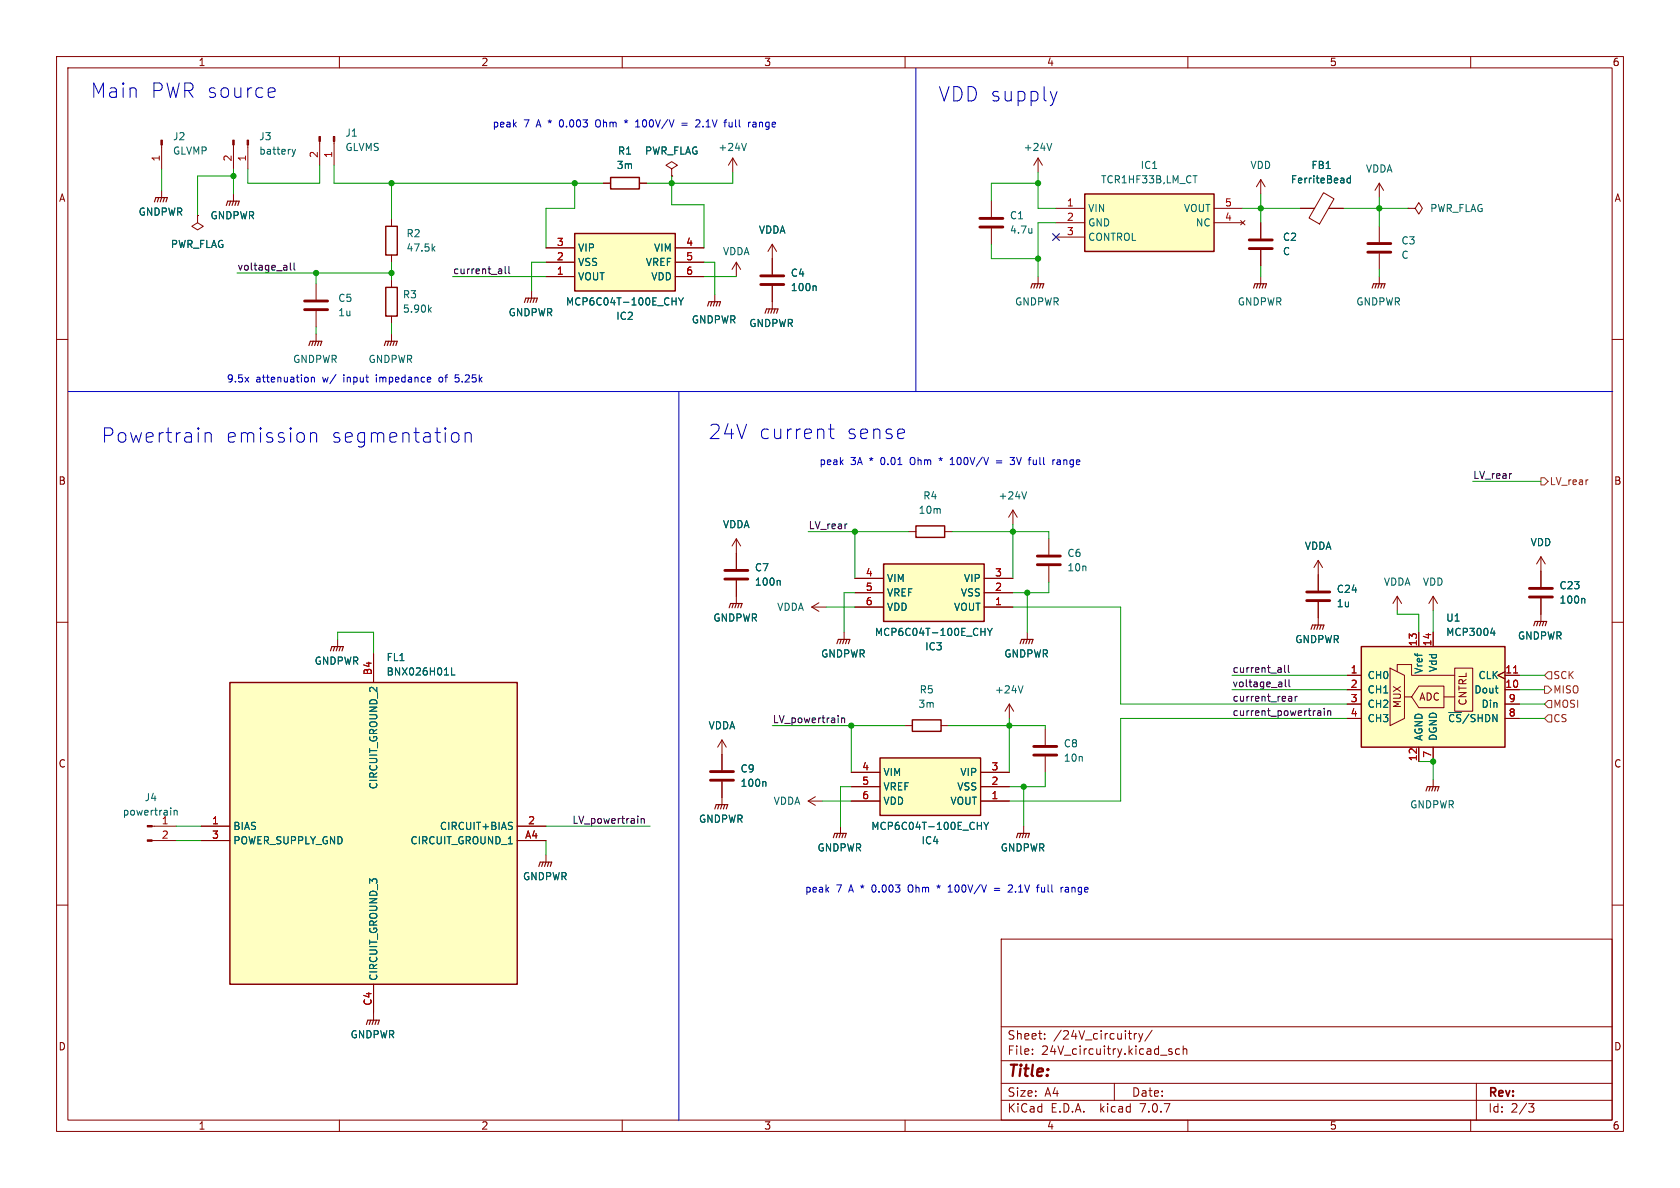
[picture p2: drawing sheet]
<svg xmlns="http://www.w3.org/2000/svg" width="297mm" height="210mm" viewBox="0 0 297 210" stroke-linecap="round" stroke-linejoin="round" font-family="sans-serif">
<g fill="none" stroke="#840000" stroke-width=".18">
<path d="M10 10h277v190h-277zM12 12h273v186h-273zM60 10v2M110 10v2M160 10v2M210 10v2M260 10v2M28.6 25.6v4.2M28.6 33.7v1.2M34.9 38.1v1.3l1 .6-1 .6-1-.6 1-.6M34.9 38.1h.1M41.3 25.6v4.2"/>
<path d="M41.3 34.3v1.3M43.8 25.6v4.2M56.5 25v4.2M59.1 25v4.2M69.2 38.7v1.3M106.7 32.4h1.2M113 32.4h1.3M118.7 29.8l1.1-.6-1.1-.6-1 .6 1 .6v1.3M118.7 31.1h.1M129.5 27.9l-.7 1.3M129.5 27.9v2.6M129.5 27.9l.8 1.3"/>
<path d="M175.3 35.6v2.8M183.5 27.9v2.6M183.5 27.9l-.7 1.3M183.5 27.9l.8 1.3M186.7 36.8h5.1M186.7 39.4h5.1M214.6 36.8h5.1M214.6 39.4h5.1M219.3 39l.8 .8M220.1 39l-.8 .8M222.9 31.8v2.5M222.9 39.4v2.8"/>
<path d="M222.9 31.8l-.8 1.2M222.9 31.8l.7 1.2M229.9 36.8h2.5M234 34.1l1.8 1.1-2.5 4.4-1.9-1.1zM234.9 36.8h2.6M243.8 32.4v2.5M243.8 32.4l-.7 1.3M243.8 32.4l.8 1.3M248.9 36.8h1.3l.6-1 .7 1-.7 1-.6-1M248.9 36.8h.1M10 60h2M55.9 50.2v2.8"/>
<path d="M55.9 55v2.8M55.9 59.1v1.2M69.2 45.1v1.3M69.2 49.5v1.3M69.2 55.9v1.3M69.2 59.1v1.2M94 51.4v1.3M96.5 48.9h5.1M96.5 46.4h5.1M96.5 43.8h5.1M119.4 48.9h5.1M119.4 46.4h5.1"/>
<path d="M119.4 43.8h5.1M126.4 52.1v1.2M130.2 46.4v2.5M130.2 46.4l-.8 1.2M130.2 46.4l.7 1.2M136.5 43.2v5.3M136.5 50.5v4.1M136.5 43.2l-.7 1.3M136.5 43.2l.8 1.3M175.3 40.4v2.8M183.5 48.9v1.3M186.7 41.9h5.1"/>
<path d="M222.9 44.2v2.8M222.9 48.9v1.3M243.8 40v2.8M243.8 44.8v2.8M243.8 48.9v1.3M285 60h2M130.2 95.3l-.8 1.2M130.2 95.3v5.3M130.2 95.3l.7 1.2M160.7 94h1.2M167 94h1.3M179.1 90.2l-.8 1.2"/>
<path d="M179.1 90.2v2.5M179.1 90.2l.7 1.2M185.4 95.3v2.7M233 99.1l-.7 1.2M233 99.1v5.3M233 99.1l.8 1.2M272.4 98.4v5.4M272.4 98.4l-.7 1.3M272.4 98.4l.8 1.3M10 110h2M59.7 113v1.3M66 115.6v5.1"/>
<path d="M130.2 102.6v4.1M143.5 107.3l1.3 .8M143.5 107.3h2.5M144.8 106.6l-1.3 .7M149.2 111.8v1.2M151.1 107.3h5.1M151.1 104.8h5.1M151.1 102.2h5.1M174 107.3h5.1M174 104.8h5.1M174 102.2h5.1M181.6 111.8v1.2"/>
<path d="M185.4 100.1v2.8M233 106.4v4.1M238.1 119.4h2.6M245.7 118.1l2.6 1.3v7.6l-2.6 1.3zM247 118.7v-1.2h2.6v1.9h7.6M247 105.4l-.7 1.3M247 105.4v2.6M247 105.4l.8 1.3M250.8 111.8v2.5M253.4 105.4l-.8 1.3M253.4 105.4v2.6M253.4 111.8v2.5"/>
<path d="M253.4 105.4l.7 1.3M257.2 118.1h3.1v7.6h-3.1zM266.1 118.7l-1.3 .7 1.3 .6M266.1 119.4h2.5M272.4 105.8v4.1M285 110h2M127.6 130.8v5.3M127.6 138.2v4M127.6 130.8l-.7 1.3M127.6 130.8l.8 1.3M150.5 139.1h5.1M150.5 136.5h5.1"/>
<path d="M160 128.3h1.3M166.4 128.3h1.2M173.4 139.1h5M173.4 136.5h5M178.4 124.5l-.7 1.2M178.4 124.5v2.5M178.4 124.5l.8 1.2M184.8 128.9v2.8M184.8 133.7v2.8M238.1 121.9h2.6M238.1 124.5h2.6M238.1 127h2.6"/>
<path d="M248.3 123.2h1.3M250.8 121.3h4.5v3.8h-4.5l-1.2-1.9zM250.8 132.1v2.5M253.4 132.1v2.5M253.4 137.8v1.3M255.3 123.2h1.9M266.1 121.9h2.5M266.1 124.5h2.5M266.1 127h2.5M10 160h2M26.9 146.1h4.2M26.9 148.6h4.2"/>
<path d="M35.6 146.1h5M35.6 148.6h5M91.4 146.1h5.1M91.4 148.6h5.1M96.5 151.1v1.3M142.9 141.6l1.2 .8M142.9 141.6h2.5M144.1 140.8l-1.2 .8M148.6 146.1v1.2M150.5 141.6h5.1M173.4 141.6h5M181 146.1v1.2"/>
<path d="M285 160h2M66 174v6.3M177 166h108v32h-108zM60 198v2M110 198v2M160 198v2M177 194.5h108M177 191.5h108M177 187.5h108M177 181.5h108M182.5 186.3v.1M182.5 185.5v.1"/>
<path d="M184.7 183.6v.1M184.7 182.8v.1M197 191.5v3M200.5 182.7v1M201 182.7l-.3 .1-.2 .2M201.3 182.7l.4 1M201.7 183.7l-.2 .4-.2 .1M202 182.7l-.3 1M203.7 182.1l-1.3 2M206.6 185.7l.6 .4-.2 .3-.4-.1M207.2 185.5l-.4-.1-.2 .2M208.5 185.5l-.4-.1-.3 .3v.4l.2 .2h.5"/>
<path d="M209.2 185.5l.2-.1 .3 .1 .1 .9M209.2 184.9v1.5M210 198v2M260 198v2M261 191.5v6.5M270.2 195.1h1l-.5 .6 .4 .1 .1 .5-.3 .3h-.4"/>
</g>
<g fill="none" stroke="#006464" stroke-width=".18">
<path d="M51.6 26.4l.3 .8M51.9 27.2l-.3 .5M52.2 26.4l-.3 .8M132 25.3l-.5 1.3M185.9 25.3l-.4 1.3M210.9 31.1h.7M238.7 31.1v1.2M238.7 31.5h-.3l-.3 .2 .2 .6h.4M75.9 54.7l.4 .5M76.3 54.3l-.5 .5M76.5 43.9l.4 .5M76.9 43.5l-.5 .5"/>
<path d="M118.8 53.3h.7M119.5 52.6v1.3M120 52.6l.4 .7M120.4 53.3v.6M120.8 52.6l-.4 .7M144.1 50.5l.2 .2v.7M182.4 40.4v.8M182.4 41.1v.1M181.5 86.9l-.4 1.3M79.8 118.1v1.2h.6M137.8 102.6l.1 .2v.6M173.4 111.7h.7"/>
<path d="M174.1 111.1v1.2M174.6 111.1l.4 .6M175 111.7v.6M175.4 111.1l-.4 .6M263.5 111.9h.8M264.1 111.5v.8M280 105.8l.2 .2v.6M135.2 138.2l.2 .1v.7M180.9 121.2l-.5 1.3M30.8 143.2v.9M30.8 143.4l.2-.2 .3 .1v.8M90.3 146l.3 .3-.3 .3"/>
<path d="M90.4 145.4h.2M172.8 146h.7M173.5 145.4v1.2M173.9 145.4l.5 .6M174.4 146v.6M174.8 145.4l-.4 .6"/>
</g>
<g fill="none" stroke="#840000" stroke-width=".2">
<path d="M27.3 35.7l.3-.8h2l-.3 .8M28.1 34.9l-.3 .8M28.6 34.9l-.3 .8M29.1 34.9l-.3 .8M40 36.3l.3-.7h2l-.3 .7M40.8 35.6l-.3 .7M41.3 35.6l-.3 .7M41.8 35.6l-.3 .7M92.7 53.5l.3-.8h2l-.3 .8M93.5 52.7l-.3 .8M94 52.7l-.3 .8M94.5 52.7l-.3 .8"/>
<path d="M125.1 54.1l.2-.8h2.1l-.3 .8M125.9 53.3l-.3 .8M126.4 53.3l-.3 .8M126.9 53.3l-.3 .8M135.3 55.4l.2-.8h2l-.2 .8M136 54.6l-.2 .8M136.5 54.6l-.2 .8M137 54.6l-.2 .8M182.2 50.9l.3-.7h2l-.2 .7M183 50.2l-.2 .7M183.5 50.2l-.2 .7M184 50.2l-.2 .7"/>
<path d="M221.6 50.9l.3-.7h2l-.3 .7M222.4 50.2l-.3 .7M222.9 50.2l-.3 .7M223.4 50.2l-.3 .7M242.6 50.9l.2-.7h2.1l-.3 .7M243.3 50.2l-.2 .7M243.8 50.2l-.2 .7M244.3 50.2l-.2 .7M54.6 61.1l.3-.8h2l-.3 .8M55.4 60.3l-.3 .8M55.9 60.3l-.3 .8M56.4 60.3l-.3 .8"/>
<path d="M67.9 61.1l.3-.8h2l-.2 .8M68.7 60.3l-.2 .8M69.2 60.3l-.2 .8M69.7 60.3l-.2 .8M58.4 115.1l.3-.8h2l-.2 .8M59.2 114.3l-.3 .8M59.7 114.3l-.3 .8M60.2 114.3l-.3 .8M128.9 107.4l.3-.7h2l-.3 .7M129.7 106.7l-.3 .7M130.2 106.7l-.3 .7M130.7 106.7l-.3 .7"/>
<path d="M148 113.8l.2-.8h2l-.2 .8M148.7 113l-.2 .8M149.2 113l-.2 .8M149.7 113l-.2 .8M180.3 113.8l.3-.8h2l-.2 .8M181.1 113l-.3 .8M181.6 113l-.2 .8M182.1 113l-.2 .8M231.8 111.3l.2-.8h2.1l-.3 .8M232.5 110.5l-.2 .8M233 110.5l-.2 .8M233.6 110.5l-.3 .8"/>
<path d="M271.1 110.6l.3-.7h2l-.2 .7M271.9 109.9l-.2 .7M272.4 109.9l-.2 .7M272.9 109.9l-.2 .7M252.1 139.8l.2-.7h2.1l-.3 .7M252.9 139.1l-.3 .7M253.4 139.1l-.3 .7M253.9 139.1l-.3 .7M95.2 153.2l.3-.8h2l-.2 .8M96 152.4l-.2 .8M96.5 152.4l-.2 .8M97 152.4l-.2 .8"/>
<path d="M126.4 143l.2-.8h2.1l-.3 .8M127.1 142.2l-.2 .8M127.6 142.2l-.2 .8M128.1 142.2l-.2 .8M147.3 148.1l.3-.8h2l-.2 .8M148.1 147.3l-.3 .8M148.6 147.3l-.3 .8M149.1 147.3l-.3 .8M179.7 148.1l.3-.8h2l-.3 .8M180.5 147.3l-.3 .8M181 147.3l-.3 .8M181.5 147.3l-.3 .8"/>
<path d="M64.8 181.1l.2-.8h2.1l-.3 .8M65.5 180.3l-.2 .8M66 180.3l-.2 .8M66.5 180.3l-.2 .8"/>
</g>
<g fill="#840000" stroke="#840000" stroke-width=".18">
<path d="M28.4 24.8h.3v.8h-.3z"/>
<path d="M56.4 24.1h.2v.9h-.2z"/>
<path d="M58.9 24.1h.3v.9h-.3z"/>
<path d="M41.1 24.8h.3v.8h-.3z"/>
<path d="M43.7 24.8h.2v.8h-.2z"/>
<path d="M26 148.5h.9v.2h-.9z"/>
<path d="M26 145.9h.9v.3h-.9z"/>
</g>
<g fill="none" stroke="#840000" stroke-width=".51">
<path d="M173.2 38.6h4.1M53.8 54.7h4.1M53.8 53.2h4.1M134.5 50.3h4.1M134.5 48.8h4.1M173.2 40.1h4.1M220.9 43.9h4M220.9 42.4h4M241.8 44.6h4.1M241.8 43.1h4.1M183.4 99.8h4.1M183.4 98.3h4.1"/>
<path d="M128.1 102.4h4.1M128.1 100.8h4.1M231 106.2h4.1M231 104.6h4.1M270.4 105.5h4M270.4 104h4M125.6 137.9h4.1M125.6 136.4h4.1M182.8 133.5h4M182.8 132h4"/>
</g>
<g fill="#ffffc2" stroke="#ffffc2" stroke-width=".18">
<path d="M240.7 114.3h25.4v17.8h-25.4z"/>
<path d="M40.6 120.7h50.8v53.3h-50.8z"/>
<path d="M191.8 34.3h22.8v10.2h-22.8z"/>
<path d="M101.6 41.3h17.8v10.1h-17.8z"/>
<path d="M156.2 99.7h17.8v10.2h-17.8z"/>
<path d="M155.6 134h17.8v10.1h-17.8z"/>
</g>
<path d="M107.9 31.4h5.1v2h-5.1zM191.8 34.3h22.8v10.2h-22.8zM68.2 40h2v5.1h-2zM68.2 50.8h2v5.1h-2zM101.6 41.3h17.8v10.1h-17.8zM156.2 99.7h17.8v10.2h-17.8zM161.9 93h5.1v2h-5.1zM240.7 114.3h25.4v17.8h-25.4zM40.6 120.7h50.8v53.3h-50.8zM155.6 134h17.8v10.1h-17.8zM161.3 127.3h5.1v2h-5.1z" fill="none" stroke="#840000" stroke-width=".25"/>
<path d="M267.6 119h.7" fill="none" stroke="#a90000" stroke-width=".18"/>
<path d="M272.4 84.5h.6l.7 .6-.7 .6h-.6zM273.7 118.7h.6v1.3h-.6l-.7-.6zM273 121.3h.7l.6 .6-.6 .7h-.7zM273.7 126.4h.6v1.2h-.6l-.7-.6zM273.7 123.8h.6v1.3h-.6l-.7-.6z" fill="none" stroke="#725600" stroke-width=".18"/>
<g fill="none" stroke="#0f0f0f" stroke-width=".18">
<path d="M51.3 46.5v1.1l.2 .1M52 46.5v1.1l.2 .1M89.3 47.1v1.1l.2 .2M90 47.1v1.1l.1 .2M227.1 117.6v1.1l.2 .2M227.8 117.6v1.1l.1 .2M148.8 126.9v.9M148.8 127l.2-.1 .3 .1v.8M227.2 120.1v1.1l.2 .2M227.9 120.1v1.1l.2 .2M227.9 123.1h.3l.2 .2v.6M228.4 123.9h-.5"/>
<path d="M228.4 123.4l-.5 .1M229 123.1v.8M229.3 123.1l-.3 .2M233 125.7h.4l.1 .8M233 126.4h.5M233.5 125.9l-.5 .2M234.1 125.2v.1M234.1 125.6v.9M234.7 125.8l.2-.2 .3 .1 .1 .8M234.7 125.6v.9M113.4 144.7v.8M113.4 144.8l.1-.1 .3 .1 .1 .7"/>
</g>
<g fill="none" stroke="#0000c2" stroke-width=".18">
<path d="M47.8 15.5l.7 .1 .1 .5-1.2 .3M48.5 17.1l-.7 .1M161.9 12.1v57.1M186.9 16.2l-.6 1.6M105.5 21.2a.9 .9 0 0 0 0 1.2M110.4 21.4l.3 .1M110.7 21.2v.3M110.7 21.5l-.2 .2M110.7 21.5l.2 .2M111 21.4l-.3 .1M112.4 22.4h.7M112.4 21.5l.3-.3v1.2"/>
<path d="M120.5 21.8h1M120.5 22.1h1M123 21.3l.5-.1 .2 .3-.7 .9h.7M128.9 21.6v.7l.3 .1M132.7 21.6l-.2 .1M133.1 21.7h.5l.1 .7M133.7 21.9l-.5 .1-.1 .1 .1 .3h.5M12.1 69.2h273M36.3 76.5v1.7M36.3 76.7a.63 .63 0 0 1 1.1 .1v1.4M43.3 66.7l.7 .8M44 66.7l-.7 .8"/>
<path d="M54.4 66.8v.6M54.9 76.7a.63 .63 0 0 1 1.1 .1v1.4M54.9 76.5v1.7M55 66.7v.8M55 66.8l.2-.1h.3l.1 .8M76.1 66.7v.3l-.6 .1M77.7 66.7l-.1 .2 .1 .6M80.3 76.5a.69 .69 0 0 1 .8 .5v.7a.69 .69 0 0 1-.8 .5M80.4 67.4l.5 .1M81.1 66.3h-.6l-.1 .6 .5-.2M82.2 76.7a.63 .63 0 0 1 1.1 .1v1.4M82.2 76.5v1.7"/>
<path d="M120 69.2v128.9M146.5 75.8h1M146.8 75v2.2l.2 .2 .5 .1M166 81l.3 .2-.2 .2M168 82.1h.7M168 81.2l.3-.3v1.2M176.1 81.5h1M176.1 81.8h1M178.6 80.9h.8l-.5 .5h.3l.2 .2M179.4 81.9l-.3 .2h-.4M182.7 81.3v.7l.2 .1M186.5 81.3l-.4 .2"/>
<path d="M187.3 81.3l-.4 .1M187.3 81.7h-.3l-.1 .1v.3h.4M160.7 156.5a.9 .9 0 0 0 0 1.1M165.6 156.6l.3 .1M165.9 156.4v.3M165.9 156.7l-.2 .3M165.9 156.7l.2 .3M166.2 156.6l-.3 .1M167.6 157.7h.7M167.6 156.8l.4-.4v1.3M175.8 157h1M175.8 157.4h1"/>
<path d="M178.3 156.6l.4-.2 .3 .4-.8 .9h.8M184.1 156.9v.6l.4 .2M187.9 156.9h-.2M188.4 156.9h.4l.1 .8M188.9 157.2h-.4l-.2 .2 .2 .3 .4-.1"/>
</g>
<g fill="none" stroke="#009600" stroke-width=".18">
<path d="M28.6 29.8v3.9M41.3 29.8v4.5M41.3 31.1h-6.4v7M56.5 29.2v3.2h-12.7v-2.6M59.1 29.2v3.2h47.6M69.2 32.4v6.3M101.6 32.4v4.4h-5.1v7M118.7 31.1v5.1h5.8v7.6M129.5 30.5v1.9h-15.2M183.5 30.5v6.3h3.2M183.5 32.4h-8.2v3.2M186.7 39.4h-3.2v9.5"/>
<path d="M219.7 36.8h10.2M222.9 34.3v5.1M237.5 36.8h11.4M243.8 34.9v5.1M41.9 48.3h27.3M55.9 48.3v1.9M55.9 57.8v1.3M69.2 46.4v3.1M69.2 57.2v1.9M80 48.9h16.5M96.5 46.4h-2.5v5M124.5 48.9h5.7"/>
<path d="M124.5 46.4h1.9v5.7M175.3 43.2v2.5h8.2M222.9 47v1.9M243.8 47.6v1.3M142.9 94h17.8M151.1 94v8.2M168.3 94h17.1v1.3M179.1 92.7v9.5M260.3 85.1h12.1M59.7 113v-1.2h6.3v3.8M146 107.3h5.1M151.1 104.8h-1.9v7"/>
<path d="M179.1 107.3h19v17.2h40M181.6 104.8v7M185.4 102.9v1.9h-6.3M217.8 119.4h20.3M247 108v.6h3.8v3.2M253.4 108v3.8M268.6 119.4h4.4M136.5 128.3h23.5M150.5 139.1h-1.9v7M150.5 128.3v8.2M167.6 128.3h17.2v.6M178.4 127v9.5"/>
<path d="M181 139.1v7M184.8 136.5v2.6h-6.4M217.8 121.9h20.3M238.1 127h-40v14.6h-19.7M250.8 134.6h2.6v3.2M268.6 127h4.4M268.6 121.9h4.4M268.6 124.5h4.4M31.1 146.1h4.5M31.1 148.6h4.5M96.5 148.6v2.5M96.5 146.1h18.4"/>
<path d="M145.4 141.6h5.1"/>
</g>
<path d="M186.1 41.3l1.2 1.2M187.3 41.3l-1.2 1.2" fill="none" stroke="#000084" stroke-width=".18"/>
<g fill="#009600" stroke="#009600" stroke-width=".18">
<circle cx="181" cy="139.1" r=".46"/>
<circle cx="253.4" cy="134.6" r=".46"/>
<circle cx="181.6" cy="104.8" r=".46"/>
<circle cx="118.7" cy="32.4" r=".46"/>
<circle cx="101.6" cy="32.4" r=".46"/>
<circle cx="41.3" cy="31.1" r=".46"/>
<circle cx="69.2" cy="48.3" r=".46"/>
<circle cx="69.2" cy="32.4" r=".46"/>
<circle cx="243.8" cy="36.8" r=".46"/>
<circle cx="183.5" cy="32.4" r=".46"/>
<circle cx="222.9" cy="36.8" r=".46"/>
<circle cx="179.1" cy="94" r=".46"/>
<circle cx="183.5" cy="45.7" r=".46"/>
<circle cx="178.4" cy="128.3" r=".46"/>
<circle cx="150.5" cy="128.3" r=".46"/>
<circle cx="151.1" cy="94" r=".46"/>
<circle cx="55.9" cy="48.3" r=".46"/>
</g>
<g font-size="3.5" fill="#0000c2">
<text x="15.9" y="17.5">Main</text>
<text x="26.5" y="17.5">PWR source</text>
<text x="165.7" y="18.2">VDD supply</text>
<text x="125.1" y="77.9">24V</text>
<text x="134" y="77.9">current</text>
<text x="149.4" y="77.9">sense</text>
<text x="17.8" y="78.5">Powertrain</text>
<text x="39.7" y="78.5">emission</text>
<text x="58.3" y="78.5">segmentation</text>
</g>
<text font-size="2.8" fill="#840000" x="178" y="190.9">Title:</text>
<g font-size="2.1" fill="#840000">
<text x="178" y="184">Sheet:</text>
<text x="186.2" y="184">/24V_circuitry/</text>
<text x="178" y="186.7">File:</text>
<text x="184.1" y="186.7">24V_circuitry.kicad_sch</text>
<text x="178" y="196.9">KiCad</text>
<text x="178" y="194.1">Size:</text>
<text x="184.7" y="194.1">A4</text>
<text x="185.7" y="196.9">E.D.A.</text>
<text x="194.6" y="196.9">kicad</text>
<text x="200" y="194.1">Date:</text>
<text x="201.8" y="196.9">7.0.7</text>
<text x="263" y="194.3">Rev:</text>
<text x="263" y="196.9">Id:</text>
<text x="267.1" y="196.9">2/3</text>
</g>
<g font-size="1.8" fill="#840000">
<text x="35" y="11.9">1</text>
<text x="85" y="11.9">2</text>
<text x="135" y="11.9">3</text>
<text x="185" y="11.9">4</text>
<text x="235" y="11.9">5</text>
<text x="285" y="11.9">6</text>
<text x="10.3" y="35.9">A</text>
<text x="285.3" y="35.9">A</text>
<text x="10.3" y="85.9">B</text>
<text x="285.3" y="85.9">B</text>
<text x="247.9" y="125.3" transform="rotate(-90 247.9 125.3)">MUX</text>
<text x="250.8" y="124.1">ADC</text>
<text x="259.5" y="124.8" transform="rotate(-90 259.5 124.8)">CNTRL</text>
<text x="10.3" y="135.9">C</text>
<text x="285.3" y="135.9">C</text>
<text x="10.3" y="185.9">D</text>
<text x="285.3" y="185.9">D</text>
<text x="35" y="199.9">1</text>
<text x="85" y="199.9">2</text>
<text x="135" y="199.9">3</text>
<text x="185" y="199.9">4</text>
<text x="235" y="199.9">5</text>
<text x="285" y="199.9">6</text>
</g>
<g font-size="1.8" fill="#0000c2">
<text x="87" y="22.6">peak</text>
<text x="92.6" y="22.6">7</text>
<text x="95" y="22.6">A *</text>
<text x="99.4" y="22.6">0.003</text>
<text x="106" y="22.6">Ohm</text>
<text x="113.5" y="22.6">100V/V</text>
<text x="124.5" y="22.6">2.1V</text>
<text x="129.8" y="22.6">full</text>
<text x="134.2" y="22.6">range</text>
<text x="40" y="67.7">9.5x</text>
<text x="45.2" y="67.7">attenuation</text>
<text x="57.2" y="67.7">w/</text>
<text x="61" y="67.7">input</text>
<text x="66.9" y="67.7">impedance</text>
<text x="78.3" y="67.7">of</text>
<text x="81.3" y="67.7">5.25k</text>
<text x="144.8" y="82.3">peak</text>
<text x="150.4" y="82.3">3A</text>
<text x="153.8" y="82.3">*</text>
<text x="156" y="82.3">0.01</text>
<text x="161.4" y="82.3">Ohm</text>
<text x="166.7" y="82.3">*</text>
<text x="168.9" y="82.3">100V/V</text>
<text x="177.2" y="82.3">=</text>
<text x="179.9" y="82.3">3V</text>
<text x="183.4" y="82.3">full</text>
<text x="187.8" y="82.3">range</text>
<text x="142.2" y="157.9">peak</text>
<text x="147.8" y="157.9">7</text>
<text x="150.2" y="157.9">A *</text>
<text x="154.6" y="157.9">0.003</text>
<text x="161.2" y="157.9">Ohm</text>
<text x="168.7" y="157.9">100V/V</text>
<text x="179.7" y="157.9">2.1V</text>
<text x="185" y="157.9">full</text>
<text x="189.4" y="157.9">range</text>
</g>
<g font-size="1.8" fill="#a90000">
<text x="28.3" y="28.6" transform="rotate(-90 28.3 28.6)">1</text>
<text x="41" y="28.6" transform="rotate(-90 41 28.6)">2</text>
<text x="43.6" y="28.6" transform="rotate(-90 43.6 28.6)">1</text>
<text x="56.3" y="28" transform="rotate(-90 56.3 28)">2</text>
<text x="58.8" y="28" transform="rotate(-90 58.8 28)">1</text>
<text x="188.5" y="36.6">1</text>
<text x="188.5" y="39.1">2</text>
<text x="188.5" y="41.7">3</text>
<text x="216.5" y="39.1">4</text>
<text x="216.5" y="36.6">5</text>
<text x="98.4" y="46.1">2</text>
<text x="98.4" y="43.6">3</text>
<text x="121.2" y="43.6">4</text>
<text x="121.2" y="46.1">5</text>
<text x="98.4" y="48.6">1</text>
<text x="121.2" y="48.6">6</text>
<text x="153" y="102">4</text>
<text x="175.8" y="102">3</text>
<text x="153" y="104.5">5</text>
<text x="153" y="107.1">6</text>
<text x="175.8" y="107.1">1</text>
<text x="175.8" y="104.5">2</text>
<text x="65.8" y="119.5" transform="rotate(-90 65.8 119.5)">B4</text>
<text x="238.7" y="119.1">1</text>
<text x="250.6" y="114.3" transform="rotate(-90 250.6 114.3)">13</text>
<text x="253.1" y="114.3" transform="rotate(-90 253.1 114.3)">14</text>
<text x="266" y="119.1">11</text>
<text x="238.7" y="121.7">2</text>
<text x="238.7" y="124.2">3</text>
<text x="266" y="121.7">10</text>
<text x="266.6" y="124.2">9</text>
<text x="238.7" y="126.7">4</text>
<text x="266.6" y="126.7">8</text>
<text x="152.3" y="136.3">4</text>
<text x="175.2" y="136.3">3</text>
<text x="250.6" y="134.7" transform="rotate(-90 250.6 134.7)">12</text>
<text x="253.1" y="134.1" transform="rotate(-90 253.1 134.1)">7</text>
<text x="152.3" y="138.8">5</text>
<text x="152.3" y="141.4">6</text>
<text x="175.2" y="141.4">1</text>
<text x="175.2" y="138.8">2</text>
<text x="28.5" y="148.3">2</text>
<text x="37.4" y="145.8">1</text>
<text x="37.4" y="148.3">3</text>
<text x="92.7" y="148.3">A4</text>
<text x="93.3" y="145.8">2</text>
<text x="65.8" y="177.9" transform="rotate(-90 65.8 177.9)">C4</text>
</g>
<g font-size="1.8" fill="#006464">
<text x="30.5" y="25">J2</text>
<text x="30.5" y="27.5">GLVMP</text>
<text x="45.7" y="25">J3</text>
<text x="45.7" y="27.5">battery</text>
<text x="61" y="24.4">J1</text>
<text x="61" y="26.9">GLVMS</text>
<text x="109.1" y="27.5">R1</text>
<text x="113.9" y="27.5">PWR_FLAG</text>
<text x="126.9" y="26.9">+24V</text>
<text x="180.9" y="26.9">+24V</text>
<text x="108.9" y="30.1">3m</text>
<text x="194.5" y="32.6">TCR1HF33B,LM_CT</text>
<text x="201.6" y="30.1">IC1</text>
<text x="221" y="30.1">VDD</text>
<text x="228.1" y="32.6">FerriteBead</text>
<text x="231.7" y="30.1">FB1</text>
<text x="241.4" y="30.7">VDDA</text>
<text x="24.4" y="38.3">GNDPWR</text>
<text x="37.1" y="39">GNDPWR</text>
<text x="134.1" y="41.5">VDDA</text>
<text x="178.4" y="39">C1</text>
<text x="178.4" y="41.5">4.7u</text>
<text x="192.3" y="37.7">VIN</text>
<text x="192.3" y="40.2">GND</text>
<text x="209.2" y="37.7">VOUT</text>
<text x="211.3" y="40.2">NC</text>
<text x="252.7" y="37.7">PWR_FLAG</text>
<text x="30.1" y="44">PWR_FLAG</text>
<text x="71.8" y="42.1">R2</text>
<text x="71.8" y="44.7">47.5k</text>
<text x="102.1" y="47.2">VSS</text>
<text x="102.1" y="44.7">VIP</text>
<text x="114.1" y="47.2">VREF</text>
<text x="115.5" y="44.7">VIM</text>
<text x="127.7" y="45.3">VDDA</text>
<text x="192.3" y="42.8">CONTROL</text>
<text x="226.7" y="42.8">C2</text>
<text x="226.7" y="45.3">C</text>
<text x="247.7" y="43.4">C3</text>
<text x="247.7" y="45.9">C</text>
<text x="59.7" y="53.6">C5</text>
<text x="71.1" y="52.9">R3</text>
<text x="102.1" y="49.8">VOUT</text>
<text x="115" y="49.8">VDD</text>
<text x="139.7" y="49.1">C4</text>
<text x="139.7" y="51.7">100n</text>
<text x="59.7" y="56.1">1u</text>
<text x="71.1" y="55.5">5.90k</text>
<text x="89.8" y="56.1">GNDPWR</text>
<text x="100" y="54.2">MCP6C04T-100E_CHY</text>
<text x="108.8" y="56.7">IC2</text>
<text x="122.2" y="57.4">GNDPWR</text>
<text x="132.4" y="58">GNDPWR</text>
<text x="179.4" y="54.2">GNDPWR</text>
<text x="218.7" y="54.2">GNDPWR</text>
<text x="239.7" y="54.2">GNDPWR</text>
<text x="51.7" y="64.4">GNDPWR</text>
<text x="65.1" y="64.4">GNDPWR</text>
<text x="163.1" y="88.5">R4</text>
<text x="176.4" y="88.5">+24V</text>
<text x="127.7" y="93.6">VDDA</text>
<text x="162.3" y="91">10m</text>
<text x="133.4" y="101.2">C7</text>
<text x="188.6" y="98.7">C6</text>
<text x="188.6" y="101.2">10n</text>
<text x="230.6" y="97.4">VDDA</text>
<text x="270.5" y="96.7">VDD</text>
<text x="133.4" y="103.7">100n</text>
<text x="156.7" y="103.1">VIM</text>
<text x="156.7" y="105.6">VREF</text>
<text x="169.8" y="105.6">VSS</text>
<text x="170.3" y="103.1">VIP</text>
<text x="236.2" y="107.5">1u</text>
<text x="236.2" y="105">C24</text>
<text x="244.6" y="103.7">VDDA</text>
<text x="251.4" y="103.7">VDD</text>
<text x="275.6" y="104.4">C23</text>
<text x="275.6" y="106.9">100n</text>
<text x="126" y="110.1">GNDPWR</text>
<text x="137.3" y="108.2">VDDA</text>
<text x="154.6" y="112.6">MCP6C04T-100E_CHY</text>
<text x="156.7" y="108.2">VDD</text>
<text x="168.6" y="108.2">VOUT</text>
<text x="228.9" y="113.9">GNDPWR</text>
<text x="255.6" y="110.1">U1</text>
<text x="255.6" y="112.6">MCP3004</text>
<text x="268.3" y="113.3">GNDPWR</text>
<text x="55.5" y="117.7">GNDPWR</text>
<text x="68.2" y="117.1">FL1</text>
<text x="68.2" y="119.6">BNX026H01L</text>
<text x="145.1" y="116.4">GNDPWR</text>
<text x="163.5" y="115.2">IC3</text>
<text x="177.5" y="116.4">GNDPWR</text>
<text x="251.7" y="119.2" transform="rotate(-90 251.7 119.2)">Vref</text>
<text x="254.2" y="118.9" transform="rotate(-90 254.2 118.9)">Vdd</text>
<text x="162.3" y="125.3">3m</text>
<text x="162.5" y="122.8">R5</text>
<text x="175.8" y="122.8">+24V</text>
<text x="241.7" y="120.2">CH0</text>
<text x="241.7" y="122.8">CH1</text>
<text x="241.7" y="125.3">CH2</text>
<text x="260.6" y="122.8">Dout</text>
<text x="261.3" y="120.2">CLK</text>
<text x="261.8" y="125.3">Din</text>
<text x="125.2" y="129.1">VDDA</text>
<text x="241.7" y="127.9">CH3</text>
<text x="251.7" y="131.1" transform="rotate(-90 251.7 131.1)">AGND</text>
<text x="254.2" y="131.1" transform="rotate(-90 254.2 131.1)">DGND</text>
<text x="255.9" y="127.9">~{CS}/SHDN</text>
<text x="130.8" y="136.8">C9</text>
<text x="156.1" y="137.4">VIM</text>
<text x="169.7" y="137.4">VIP</text>
<text x="188" y="132.3">C8</text>
<text x="188" y="134.8">10n</text>
<text x="25.5" y="141.8">J4</text>
<text x="66.9" y="139.6" transform="rotate(-90 66.9 139.6)">CIRCUIT_GROUND_2</text>
<text x="130.8" y="139.3">100n</text>
<text x="136.7" y="142.5">VDDA</text>
<text x="156.1" y="139.9">VREF</text>
<text x="156.1" y="142.5">VDD</text>
<text x="167.9" y="142.5">VOUT</text>
<text x="169.1" y="139.9">VSS</text>
<text x="249.2" y="143.1">GNDPWR</text>
<text x="21.6" y="144.4">powertrain</text>
<text x="28.5" y="145.8">1</text>
<text x="41.1" y="146.9">BIAS</text>
<text x="41.1" y="149.5">POWER_SUPPLY_GND</text>
<text x="72.5" y="149.5">CIRCUIT_GROUND_1</text>
<text x="77.7" y="146.9">CIRCUIT+BIAS</text>
<text x="123.5" y="145.6">GNDPWR</text>
<text x="153.9" y="146.9">MCP6C04T-100E_CHY</text>
<text x="162.8" y="149.5">IC4</text>
<text x="92.4" y="155.8">GNDPWR</text>
<text x="144.4" y="150.7">GNDPWR</text>
<text x="176.8" y="150.7">GNDPWR</text>
<text x="66.9" y="173.5" transform="rotate(-90 66.9 173.5)">CIRCUIT_GROUND_3</text>
<text x="61.9" y="183.7">GNDPWR</text>
</g>
<g font-size="1.8" fill="#0f0f0f">
<text x="41.9" y="47.9">voltage_all</text>
<text x="80" y="48.5">current_all</text>
<text x="260.3" y="84.7">LV_rear</text>
<text x="142.9" y="93.6">LV_rear</text>
<text x="217.8" y="119">current_all</text>
<text x="217.8" y="124.1">current_rear</text>
<text x="217.8" y="121.6">voltage_all</text>
<text x="136.5" y="127.9">LV_powertrain</text>
<text x="217.8" y="126.7">current_powertrain</text>
<text x="101.1" y="145.7">LV_powertrain</text>
</g>
<g font-size="1.8" fill="#725600">
<text x="273.9" y="86">LV_rear</text>
<text x="274.5" y="125.3">MOSI</text>
<text x="274.5" y="122.8">MISO</text>
<text x="274.5" y="120.2">SCK</text>
<text x="274.5" y="127.9">CS</text>
</g>
</svg>
